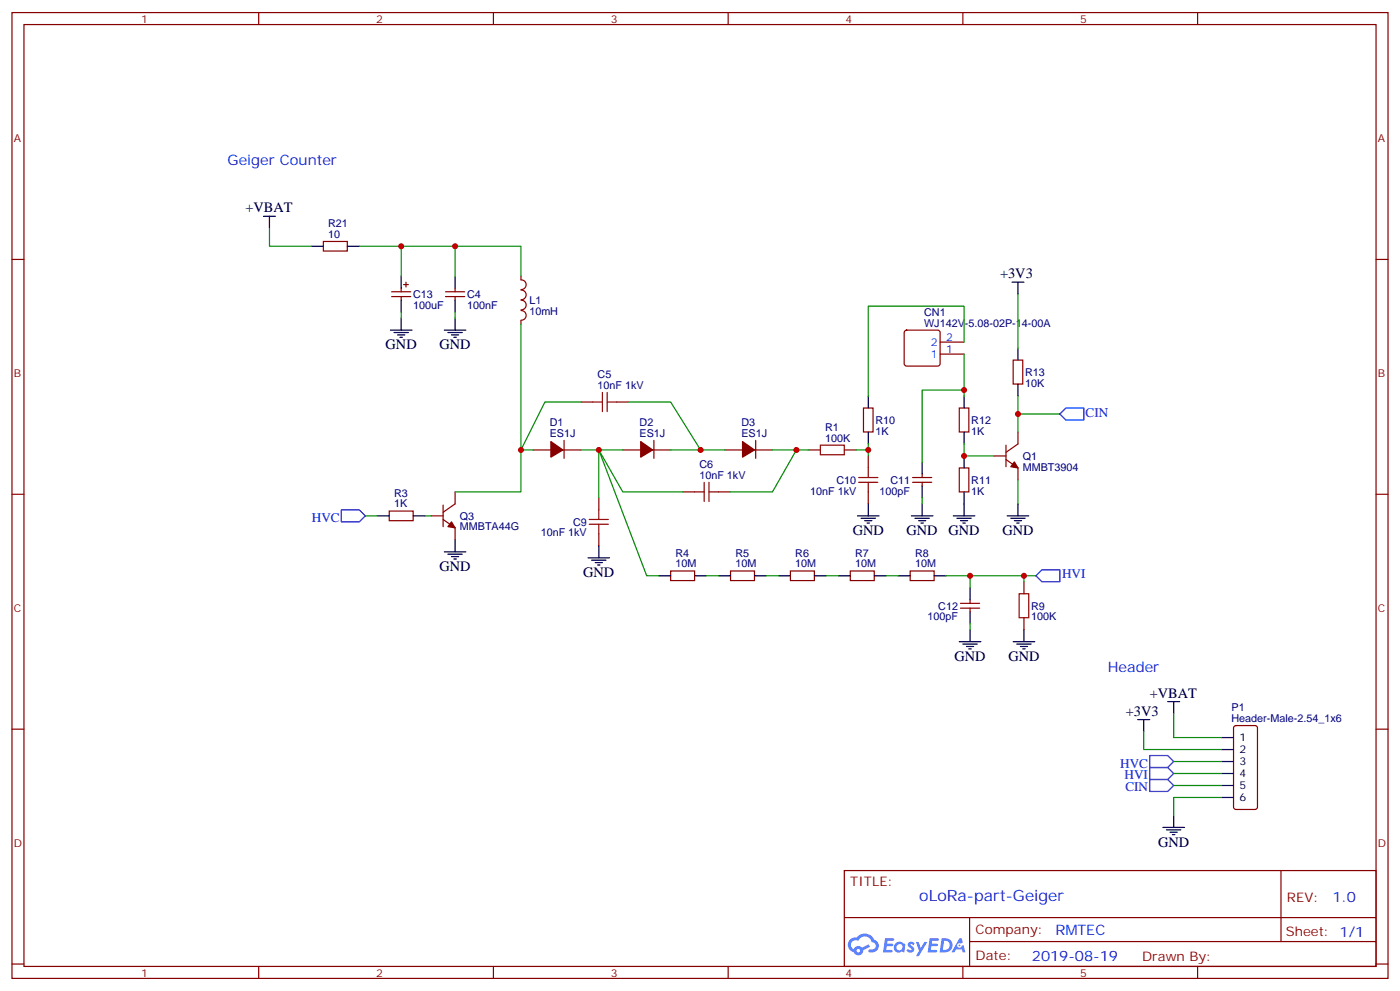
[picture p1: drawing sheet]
<svg xmlns="http://www.w3.org/2000/svg" width="412mm" height="292mm" viewBox="0 0 412 292" stroke-linecap="round" stroke-linejoin="round" font-family="sans-serif">
<g fill="none" stroke="#870000" stroke-width=".35">
<path d="M3.5 3.7h405.4v284.3h-405.4zM7.1 7.2h398.2v277.3h-398.2zM76.2 3.7v3.5M145.3 3.7v3.5M214.5 3.7v3.5M283.6 3.7v3.5M352.8 3.7v3.5M3.5 76.4h3.6M405.3 76.4h3.6M3.5 145.5h3.6M405.3 145.5h3.6M3.5 214.7h3.6"/>
<path d="M405.3 214.7h3.6M248.7 256.3h156.6v28.2h-156.6zM377.3 256.3v20.9M248.7 270.1h156.5M285.6 277.2h119.6M285.6 270.1v14.2M3.5 283.8h3.6M76.2 284.5v3.5M145.3 284.5v3.5M214.5 284.5v3.5M283.6 284.5v3.5M352.8 284.5v3.5"/>
<path d="M405.3 283.8h3.6"/>
</g>
<g fill="#5487ff">
<path d="M267.7 277.5a1.22 1.22 0 0 1 1.7 .2l-.4 .6a.47 .47 0 0 0-.3-.4 .47 .47 0 0 0-.5 .2l.1 .2a1.14 1.14 0 0 1 .8 1.8 1.14 1.14 0 0 1-1.9 0l-.2-.2 .5-.6 .7 .5a.29 .29 0 0 0 .3-.3 .29 .29 0 0 0-.2-.3 1.04 1.04 0 0 1-.6-1.7z"/>
<path d="M260.7 276.2h2.4l.3 .2-.2 .5-1.8 .1-.1 .8h1.5l.3 .4-.3 .4h-1.6l-.2 1.1h1.7l.2 .3-.2 .3-2.6 .1z"/>
<path d="M273.8 276.2h2.4l.3 .2-.1 .5-1.8 .1-.2 .8h1.6l.3 .4-.4 .4-1.6-.1-.1 1.1 1.7 .1 .2 .3-.2 .3-2.6 .1z"/>
<path d="M282.6 276.2h.7l.3 1.3-.6 .3a.69 .69 0 0 0-1 .3 .69 .69 0 0 0 .4 .9 .69 .69 0 0 0 .9-.6l.5-.2 .6 2.2h-.8l-.2-.9h-1.8l-.5 .9h-.8z"/>
<path d="M269.8 277.3h.8l.6 1.8 1.1-1.8h.9l-2.6 4.2h-.8l.9-1.5z"/>
<path d="M277.4 276.2l-.6 4.2h1.3a2.11 2.11 0 0 0 2.5-2.1 2.11 2.11 0 0 0-2.5-2.1zM278.1 277a1.39 1.39 0 0 1 1.7 1.4 1.39 1.39 0 0 1-1.8 1.2h-.3z"/>
<path d="M263.7 277.8a1.54 1.54 0 0 0-.1 2.2 1.54 1.54 0 0 0 2.2 .1l.6 .3 .3-2.3-.2-.3h-.4a1.49 1.49 0 0 0-2.4 0zM264 278.8a.94 .94 0 0 1 1.8 0 .94 .94 0 0 1-1.8 0z"/>
<path d="M250.4 276.6a2.18 2.18 0 0 0 1.1 3.7 1.44 1.44 0 0 0 1.6 .9 1.44 1.44 0 0 0 1.2-1.4l2-1.1-.5-.7-1.9 1a1.47 1.47 0 0 0-2.4 .4 1.39 1.39 0 0 1-.7-1.9 1.39 1.39 0 0 1 2-.5 2.12 2.12 0 0 1 2.2-1.3 2.12 2.12 0 0 1 1.9 1.7 1.14 1.14 0 0 1 1.1 1.4 1.14 1.14 0 0 1-1.7 .7 .43 .43 0 0 0-.5 .4 .43 .43 0 0 0 .4 .5 1.98 1.98 0 0 0 2.5-1.2 1.98 1.98 0 0 0-1.2-2.6 3.1 3.1 0 0 0-5.3-.6l-.9 .1zM252.3 279.9a.55 .55 0 0 1 1.1 0 .55 .55 0 0 1-1.1 0z"/>
<circle cx="282.6" cy="278.3" r=".26"/>
</g>
<g fill="none" stroke="#870000" stroke-width=".35">
<path d="M95.2 71.1h7.1v2.8h-7.1zM115.4 85.9h5.6M115.4 87.3h5.6M118.2 84.8v1.1M118.2 87.3v1.1M118.9 83.8h1.4M119.6 83.1v1.4M131.2 85.9h5.7M131.2 87.3h5.7M134.1 84.8v1.1M134.1 87.3v1.1M153.5 81.3v1.1a1.41 1.41 0 0 1 1.5 1.4 1.41 1.41 0 0 1-1.5 1.4"/>
<path d="M153.5 94.4v1M153.5 91.4a1.41 1.41 0 0 1 1.5 1.4 1.41 1.41 0 0 1-1.5 1.4M153.5 85.4a1.41 1.41 0 0 1 1.5 1.4 1.41 1.41 0 0 1-1.5 1.4M153.5 88.4a1.41 1.41 0 0 1 1.5 1.4 1.41 1.41 0 0 1-1.5 1.4M266.6 97.4l.5-.2h9.1l.5 .2 .2 .5v9.2l-.2 .5-.5 .2h-9.1l-.5-.3-.3-.4v-9.2zM171.1 118.4h3.5M181.7 118.4h3.5M276.9 104.2h7.1M276.9 100.7h7.1M298.4 106h2.9v7.1h-2.9zM157 132.5h5.3M165.8 132.5h5.3"/>
<path d="M166.2 129.6v5.3M183.4 132.5h5.3M192.3 132.5h5.3M192.6 129.6v5.3M213.4 132.5h5.3M222.2 132.5h5.3M222.6 129.6v5.3M238.1 132.5h3.6M248.7 132.5h3.5M254.4 120.1h2.8v7.1h-2.8zM255.8 134.2v3.6M271.6 139.5v1.1"/>
<path d="M282.6 120.1h2.8v7.1h-2.8zM282.6 137.8h2.8v7h-2.8zM292.8 134.2h3.5M296.3 135.3l3.6 2.5v3.5M296.3 131.1v6.3M299.9 127.2v3.5l-3.6 2.5M114.7 150.5h7v2.8h-7zM127 151.9h3.5M130.5 152.9l3.6 2.5v3.5M130.5 148.7v6.3M134.1 144.8v3.5l-3.6 2.5M176.4 146.6v3.5"/>
<path d="M176.4 157.2v3.5M201.1 144.8h3.5M211.7 144.8h3.5M255.8 144.8v3.5M268.8 142h5.7M268.8 140.6h5.7M271.6 142v1.1M197.6 168.1h7v2.8h-7zM215.2 168.1h7v2.8h-7zM232.8 168.1h7.1v2.8h-7.1zM250.5 168.1h7v2.8h-7zM268.1 168.1h7.1v2.8h-7.1z"/>
<path d="M282.9 179h5.7M282.9 177.6h5.7M285.8 176.6v1M285.8 179v1.1M301.6 171.3v3.5M301.6 181.9v3.5M363.6 213.8l.5-.2h5.6l.7 .4v23.6l-.4 .6-5.9 .1-.7-.5v-23.5z"/>
</g>
<g fill="none" stroke="#000" stroke-width=".35">
<path d="M77.6 63.7h3.5M79.4 63.7v3.5M91.7 72.5h3.5M102.3 72.5h3.5M115 97.2h6.4M116.1 97.9h4.2M117.1 98.6h2.1M117.8 99.3h.7M118.2 81.3v3.5M118.2 88.4v3.5M118.2 93.7v3.5M130.9 97.2h6.3"/>
<path d="M131.9 97.9h4.3M133 98.6h2.1M133.7 99.3h.7M134.1 81.3v3.5M134.1 88.4v3.5M134.1 93.7v3.5M298.1 83.1h3.5M299.9 83.1v3.5M255.8 116.6v3.5M284 116.6v3.5M299.9 102.5v3.5M299.9 113.1v3.5"/>
<path d="M255.8 127.2v3.5M271.6 136v3.5M284 127.2v3.5M284 134.2v3.6M111.1 151.9h3.6M121.7 151.9h3.5M134.1 158.9v3.6M252.6 151.9h6.3M253.6 152.6h4.3M254.7 153.3h2.1M255.4 154h.7M255.8 148.3v3.6"/>
<path d="M268.5 151.9h6.3M269.5 152.6h4.3M270.6 153.3h2.1M271.3 154h.7M271.6 143.1v3.5M271.6 148.3v3.6M280.8 151.9h6.4M281.9 152.6h4.2M282.9 153.3h2.1M283.6 154h.7M284 144.8v7.1M296.7 151.9h6.3"/>
<path d="M297.7 152.6h4.3M298.8 153.3h2.1M299.5 154h.7M299.9 148.3v3.6M130.9 162.5h6.3M131.9 163.2h4.3M133 163.9h2.1M133.7 164.6h.7M173.2 164.2h6.4M174.3 164.9h4.2M175.3 165.6h2.1M176 166.3h.7"/>
<path d="M176.4 160.7v3.5M194 169.5h3.6M204.6 169.5h3.5M211.7 169.5h3.5M222.2 169.5h3.6M229.3 169.5h3.5M239.9 169.5h3.5M246.9 169.5h3.6M257.5 169.5h3.6M264.6 169.5h3.5M275.2 169.5h3.5M285.8 173v3.6"/>
<path d="M282.6 188.9h6.3M283.6 189.6h4.3M284.7 190.3h2.1M285.4 191h.7M285.8 180.1v3.5M285.8 185.4v3.5M298.4 188.9h6.4M299.5 189.6h4.2M300.6 190.3h2.1M301.3 191h.7M301.6 185.4v3.5M335.1 211.8h3.6"/>
<path d="M336.9 211.8v3.6M344 206.6h3.5M345.7 206.6v3.5M359.8 217.1h3.6M359.8 220.7h3.6M359.8 224.2h3.6M359.8 227.7h3.6M359.8 231.2h3.6M359.8 234.8h3.6M342.5 243.6h6.4M343.6 244.3h4.2M344.7 245h2.1"/>
<path d="M345.4 245.7h.7M345.7 240.1v3.5"/>
</g>
<g fill="none" stroke="#a10000" stroke-width=".35">
<path d="M174.6 118.4h2.8M177.4 115.5v5.7M178.9 115.5v5.7M178.9 118.4h2.8M241.7 131.1h7v2.8h-7zM255.8 137.8v2.8M173.6 152.9h5.6M173.6 154.3h5.6M176.4 150.1v2.8M176.4 154.3v2.9M204.6 144.8h2.8M207.4 142v5.6"/>
<path d="M208.8 142v5.6M208.8 144.8h2.9M252.9 140.6h5.7M252.9 142h5.7M255.8 142v2.8M300.2 174.8h2.8v7.1h-2.8z"/>
</g>
<g fill="#870000" stroke="#870000" stroke-width=".35">
<path d="M298.8 136l1.1 1.8-2.2-.4z"/>
<path d="M133 153.6l1.1 1.8-2.2-.4z"/>
<path d="M218.7 130l3.5 2.5-3.5 2.1z"/>
<path d="M188.7 130l3.6 2.5-3.6 2.1z"/>
<path d="M162.3 130l3.5 2.5-3.5 2.1z"/>
</g>
<path d="M314 120.1h5.3v3.5h-5.3l-1.8-1.7zM100.5 150.1h5.3l1.8 1.8-1.8 1.7h-5.3zM306.9 167.7h5.3v3.6h-5.3l-1.7-1.8zM338.7 226h5.3l1.7 1.7-1.7 1.8h-5.3zM338.7 222.4h5.3l1.7 1.8-1.7 1.8h-5.3zM338.7 229.5h5.3l1.7 1.7-1.7 1.8h-5.3z" fill="none" stroke="#00f" stroke-width=".35"/>
<g fill="none" stroke="#008700" stroke-width=".35">
<path d="M79.4 67.2v5.3h12.3M105.8 72.5h12.4M118.2 72.5h35.3v8.8M118.2 72.5v8.8M134.1 72.5v8.8M118.2 91.9v1.8M134.1 91.9v1.8M153.5 95.4v49.4h-19.4M299.9 86.6v15.9M171.1 118.4h-10.6l-7 14.1h3.5M185.2 118.4h12.4l8.8 14.1h7M284 104.2v12.4"/>
<path d="M284 100.7v-10.6h-28.2v26.5M284 114.8h-12.4v21.2M299.9 116.6v10.6M171.1 132.5h5.3l7 12.3h17.7M176.4 132.5l14.1 37h3.5M176.4 132.5v14.1M176.4 132.5h7M197.6 132.5h8.8M227.5 132.5h7.1M238.1 132.5h-3.5l-7.1 12.3h-12.3M255.8 130.7v1.8h-3.6M255.8 132.5v1.7"/>
<path d="M284 130.7v3.5h8.8M299.9 121.9h12.3M107.6 151.9h3.5M125.2 151.9h1.8M271.6 146.6v1.7M299.9 141.3v7M208.1 169.5h3.6M225.8 169.5h3.5M243.4 169.5h3.5M261.1 169.5h3.5M278.7 169.5h7.1v3.5M285.8 169.5h15.8v1.8"/>
<path d="M301.6 169.5h3.6M285.8 183.6v1.8M336.9 215.4v5.3h22.9M345.7 210.1v7h14.1M345.7 227.7h14.1M345.7 224.2h14.1M345.7 231.2h14.1M359.8 234.8h-14.1v5.3"/>
</g>
<g fill="#c00">
<circle cx="134.1" cy="72.5" r=".88"/>
<circle cx="299.9" cy="121.9" r=".88"/>
<circle cx="301.6" cy="169.5" r=".88"/>
<circle cx="206.4" cy="132.5" r=".88"/>
<circle cx="153.5" cy="132.5" r=".88"/>
<circle cx="176.4" cy="132.5" r=".88"/>
<circle cx="234.6" cy="132.5" r=".88"/>
<circle cx="285.8" cy="169.5" r=".88"/>
<circle cx="255.8" cy="132.5" r=".88"/>
<circle cx="118.2" cy="72.5" r=".88"/>
<circle cx="284" cy="134.2" r=".88"/>
<circle cx="284" cy="114.8" r=".88"/>
</g>
<text font-size="4.6" fill="#00f" x="270.8" y="265.3">oLoRa-part-Geiger</text>
<g font-size="4.2" fill="#00f">
<text x="67" y="48.5">Geiger Counter</text>
<text x="326.3" y="197.7">Header</text>
<text x="392.5" y="265.6">1.0</text>
<text x="310.9" y="275.1">RMTEC</text>
<text x="304" y="282.9">2019-08-19</text>
</g>
<g font-size="4.2">
<text x="72.3" y="62.5">+VBAT</text>
<text x="294.6" y="81.9">+3V3</text>
<text x="113.6" y="102.8">GND</text>
<text x="129.5" y="102.8">GND</text>
<text x="251.2" y="157.5">GND</text>
<text x="267" y="157.5">GND</text>
<text x="279.4" y="157.5">GND</text>
<text x="295.3" y="157.5">GND</text>
<text x="129.5" y="168.1">GND</text>
<text x="171.8" y="169.9">GND</text>
<text x="281.2" y="194.6">GND</text>
<text x="297" y="194.6">GND</text>
<text x="338.7" y="205.4">+VBAT</text>
<text x="331.6" y="210.7">+3V3</text>
<text x="341.1" y="249.2">GND</text>
</g>
<g font-size="3.9" fill="#00f">
<text x="319.8" y="122.7">CIN</text>
<text x="91.9" y="153.6">HVC</text>
<text x="312.8" y="170.3">HVI</text>
<text x="330" y="226">HVC</text>
<text x="331.3" y="229.5">HVI</text>
<text x="331.5" y="233">CIN</text>
</g>
<g font-size="3.9" fill="#800">
<text x="250.5" y="260.9">TITLE:</text>
<text x="379.1" y="265.6">REV:</text>
<text x="287.4" y="275.1">Company:</text>
<text x="378.7" y="275.7">Sheet: 1/1</text>
<text x="287.4" y="282.8">Date:</text>
<text x="336.4" y="282.8">Drawn By: 한유석</text>
</g>
<g font-size="3.2" fill="#800">
<text x="41.6" y="6.7">1</text>
<text x="110.8" y="6.7">2</text>
<text x="179.9" y="6.7">3</text>
<text x="249.1" y="6.7">4</text>
<text x="318.2" y="6.7">5</text>
<text x="4.1" y="41.8">A</text>
<text x="405.9" y="41.8">A</text>
<text x="4.1" y="110.9">B</text>
<text x="405.9" y="110.9">B</text>
<text x="4.1" y="180.1">C</text>
<text x="405.9" y="180.1">C</text>
<text x="4.1" y="249.2">D</text>
<text x="405.9" y="249.2">D</text>
<text x="41.6" y="287.5">1</text>
<text x="110.8" y="287.5">2</text>
<text x="179.9" y="287.5">3</text>
<text x="249.1" y="287.5">4</text>
<text x="318.2" y="287.5">5</text>
</g>
<g font-size="3.2" fill="#000080">
<text x="96.7" y="70">10</text>
<text x="96.7" y="66.9">R21</text>
<text x="121.7" y="87.7">C13</text>
<text x="137.6" y="87.8">C4</text>
<text x="155.9" y="89.5">L1</text>
<text x="121.7" y="90.9">100uF</text>
<text x="137.6" y="90.9">100nF</text>
<text x="155.9" y="92.7">10mH</text>
<text x="272.2" y="93">CN1</text>
<text x="272.2" y="96.1">WJ142V-5.08-02P-14-00A</text>
<text x="176.1" y="111.4">C5</text>
<text x="302" y="113.8">10K</text>
<text x="302" y="110.7">R13</text>
<text x="176" y="114.5">10nF 1kV</text>
<text x="161.9" y="125.5">D1</text>
<text x="188.4" y="125.5">D2</text>
<text x="218.4" y="125.5">D3</text>
<text x="257.9" y="124.8">R10</text>
<text x="286.1" y="124.8">R12</text>
<text x="161.9" y="128.6">ES1J</text>
<text x="188.4" y="128.6">ES1J</text>
<text x="218.4" y="128.6">ES1J</text>
<text x="243.1" y="130">100K</text>
<text x="243.1" y="126.9">R1</text>
<text x="257.9" y="128">1K</text>
<text x="286.1" y="128">1K</text>
<text x="206" y="137.8">C6</text>
<text x="301.3" y="135.4">Q1</text>
<text x="206" y="140.9">10nF 1kV</text>
<text x="246.4" y="142.4">C10</text>
<text x="262.3" y="142.5">C11</text>
<text x="286.1" y="142.4">R11</text>
<text x="301.3" y="138.5">MMBT3904</text>
<text x="116.1" y="149.4">1K</text>
<text x="116.1" y="146.2">R3</text>
<text x="238.6" y="145.6">10nF 1kV</text>
<text x="259.1" y="145.6">100pF</text>
<text x="286.1" y="145.6">1K</text>
<text x="135.5" y="153">Q3</text>
<text x="168.8" y="154.8">C9</text>
<text x="135.5" y="156.2">MMBTA44G</text>
<text x="159.3" y="157.9">10nF 1kV</text>
<text x="199" y="167">10M</text>
<text x="199" y="163.9">R4</text>
<text x="216.6" y="167">10M</text>
<text x="216.6" y="163.9">R5</text>
<text x="234.3" y="167">10M</text>
<text x="234.3" y="163.9">R6</text>
<text x="251.9" y="167">10M</text>
<text x="251.9" y="163.9">R7</text>
<text x="269.5" y="167">10M</text>
<text x="269.5" y="163.9">R8</text>
<text x="276.4" y="179.5">C12</text>
<text x="303.7" y="179.5">R9</text>
<text x="273.2" y="182.6">100pF</text>
<text x="303.7" y="182.6">100K</text>
<text x="362.8" y="209.3">P1</text>
<text x="362.8" y="212.5">Header-Male-2.54_1x6</text>
</g>
<g font-size="3.2" fill="#00f">
<text x="274.2" y="101.8">2</text>
<text x="278.7" y="100.4">2</text>
<text x="274.2" y="105.3">1</text>
<text x="278.7" y="103.9">1</text>
</g>
<g font-size="3.2">
<text x="365.1" y="218.2">1</text>
<text x="365.1" y="221.7">2</text>
<text x="365.1" y="225.2">3</text>
<text x="365.1" y="228.8">4</text>
<text x="365.1" y="232.3">5</text>
<text x="365.1" y="235.8">6</text>
</g>
</svg>
